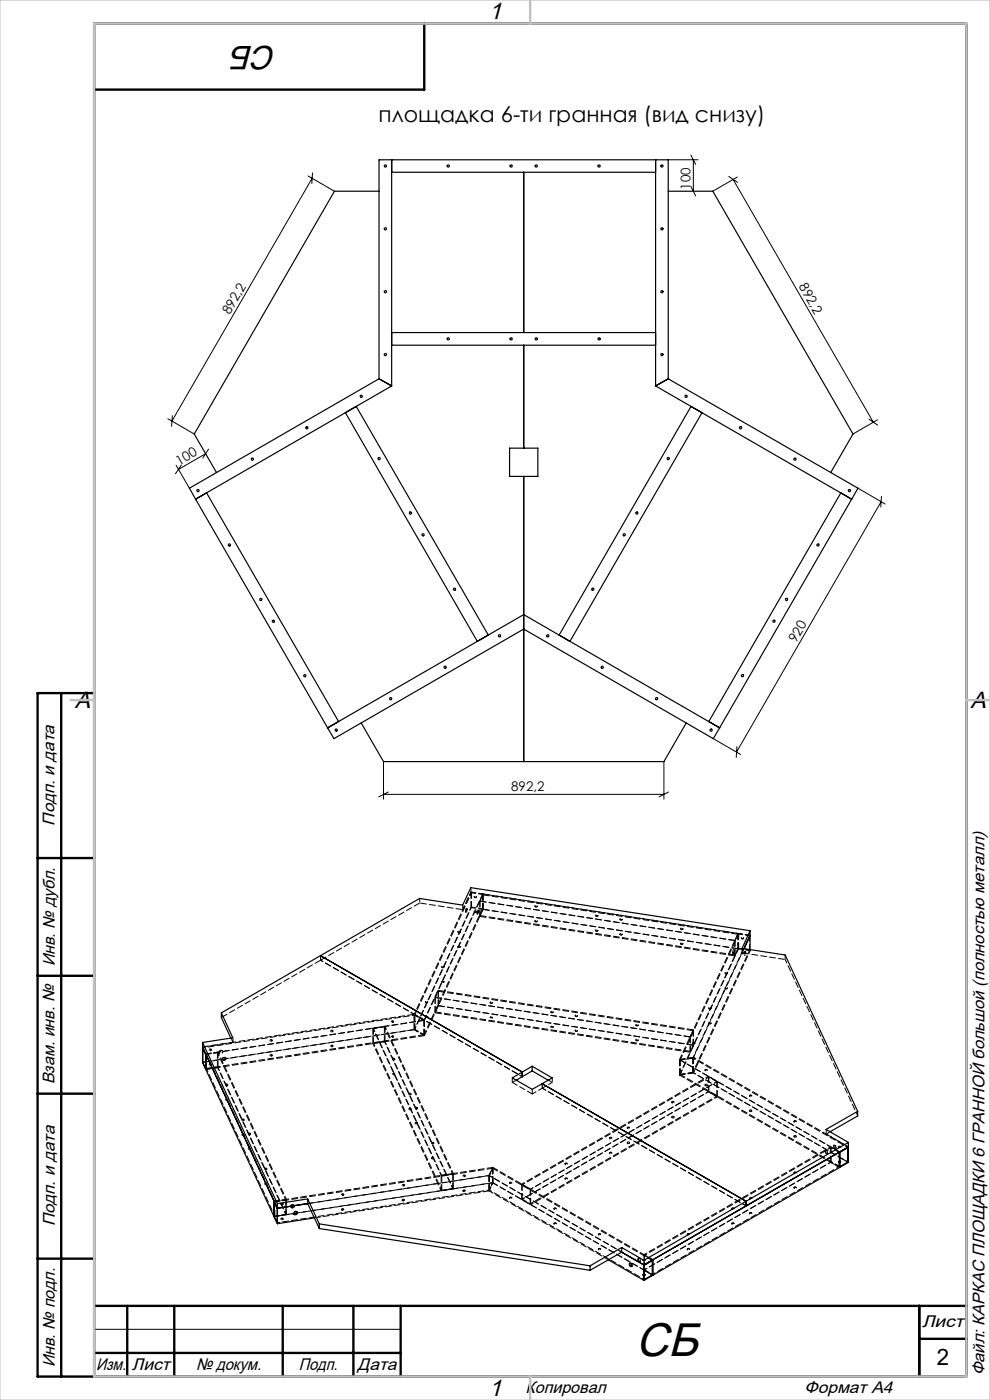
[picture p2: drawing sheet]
<svg xmlns="http://www.w3.org/2000/svg" width="210mm" height="297mm" viewBox="0 0 210 297" stroke-linecap="round" stroke-linejoin="round" font-family="sans-serif">
<g fill="none" stroke="#000" stroke-width=".21">
<path d="M65.3 37.3l5.6 3.3M66.2 37.8l-29.7 51.5M66.3 36.7l-.2 2.2M141.7 33.9h6.4M146.5 32.9l1.1 2M146.5 39.5l1.1 2.1M147.1 33.9v6.7M154.6 37.4l1.9 1.3M155.5 38.1l29.7 51.5M156.4 37.6l-5.2 3M35.6 88.8l5.6 3.3M36.5 88.2l-.1 2.2"/>
<path d="M37.4 98.7l2.8 4.9M38.5 98.6l-1.3 1.9M43.6 96.2l-5.7 3.4M44.2 95.3l-1.2 1.9M184.3 88.9l1.9 1.3M186.1 89.1l-5.2 3M182 103.6l5.7 3.3M186.9 106.4l-30.7 53.1M187 105.3l-.2 2.3M151.3 156.7l5.8 3.4M156.3 158.4l-.1 2.3M81.4 161.6v7.9"/>
<path d="M81.4 168.5h59.4M82.4 168l-2.1 1M140.8 161.6v7.9M141.8 168l-2 1M20 282h65"/>
</g>
<g fill="none" stroke="#000" stroke-width=".25">
<path d="M83.1 33.9v48M83.1 36.5h56M111.1 36.5v34.1M139.1 33.9v48M80.4 40.6h-9.5l-29.7 51.5 4.7 8.2M141.7 40.6h9.5l29.7 51.5-4.7 8.2M83.1 73.2h56M83.1 70.6h56M111.1 73.2v21.9M73.3 87.6l2.3-1.4 28 48.5-2.4 1.4zM80.4 80.4v-46.5h61.3v46.5M80.4 80.4l2.7 1.5"/>
<path d="M80.4 80.4l-40.2 23.2 1.3 2.3M83.1 81.9l-41.6 24M108.1 95.1h6v6h-6zM139.1 81.9l41.6 24M141.7 80.4l40.3 23.2-1.3 2.3M141.7 80.4l-2.6 1.5M146.6 86.2l-28 48.5 2.3 1.4 28-48.5M41.5 105.9l2.3-1.3 28 48.5-2.3 1.3M41.5 105.9l28 48.5M111.1 101.1v60.5M180.7 105.9l-2.3-1.3-28 48.5 2.2 1.3M180.7 105.9l-28.1 48.5"/>
<path d="M20 147v145M69.5 154.4l1.3 2.3 40.3-23.2 40.2 23.2 1.3-2.3M69.5 154.4l41.6-24 41.5 24M76.6 153.4l4.8 8.2h59.4l4.8-8.2M159.1 198.4l-1.3 2.9M159.1 197.4v4M159.1 197.4l-59.2-9.1-1.8 3.7-9.1-1.4-21 12.1M159.1 197.4l-1.7 3.8 9.1 1.4 15.4 33.2M47 214.9l2.4 5.3-6.4 1M47 214.9v1l2 4.3M68 202.7l42.8 24.7M68 202.7l-21 12.2"/>
<path d="M43 221.2v4.2l.6 1.5M43 221.2l15.8 34.1M43 222.3l.6 1.4v3l-.6-1.3zM43.6 225.3l-.6 .1M43.6 226.9v-3.3l-.6-1.5 15.8 34.2M43.6 226.9l14.5 31.2M110.8 227.4l-2.1 1.3 4.2 2.4 2.1-1.2M110.8 227.4v1M112.9 227.2l-3.4 2M112.9 226.2l4.2 2.5-2.1 1.2M112.9 226.2l-2.1 1.2M112.9 226.2v1"/>
<path d="M112.9 227.2l3.4 2M115 229.9l43.3 24.9M181.9 235.8l-6.7 3.8 4.8 2.8M181.9 235.8v.9l-5.8 3.4M58.1 258.1l.7 1.5M58.2 255l.6 1.4v3l-.6-1.3zM58.8 258l-.6 .1M58.8 255.3v4.3M58.8 256.3l-.7-1.5v3.3M63 257.2v.2a.38 .38 0 0 1-.7 .1M63 257.3l-.7 .2M65.3 255.3l-6.5 1"/>
<path d="M65.3 254.3l2.4 5.3M65.3 254.3l-6.5 1M65.3 254.3v1M65.3 255.3l2.4 5.3M66.7 258.4l-7.9 1.2M67.7 259.6l57.5 8.9M67.7 259.6v1M158.3 254.8l-21.7 12.6M158.3 254.8v1M158.3 255.8l-21.7 12.6M178.1 244.4l1.9-1.1-21.7 12.5M178.1 244.4v3.3"/>
<path d="M178.1 244.4l-39.6 22.9M178.1 247.7l-39.6 22.8M178.2 246.3l.1 .1-.1 .2M178.2 246.4l.1 .1M178.2 244.5l1.6-1v3l-1.6 1zM178.2 245.6l1.6 .9M180 242.4v4.2l-1.9 1.1M180 242.4l-21.7 12.4M67.7 260.6l57.5 8.9M125.2 268.5v1M129 267.3l7.6 4.3M131.9 265.6l4.7 2.8"/>
<path d="M131.9 264.7l4.7 2.7M131.9 264.7l-6.7 3.8M131.9 264.7v.9M131.9 265.6l-6.7 3.9M133.5 268l.3 .1 .2 .2a.26 .26 0 0 1-.2 .4 .26 .26 0 0 1-.3-.3zM133.6 268l.1 .5 .3 .2M136.6 267.4v4.2M136.7 270.3l.1 .1-.1 .1M136.7 270.4l.1 .1M136.7 268.4l1.7-1v3.1l-1.7 1zM136.7 269.5l1.7 1M138.5 267.3l-1.9 1.1"/>
<path d="M138.5 267.3v3.2M138.5 270.5l-1.9 1.1"/>
<circle cx="81.8" cy="35.2" r=".23"/>
<circle cx="95.1" cy="35.2" r=".23"/>
<circle cx="108.4" cy="35.2" r=".23"/>
<circle cx="113.8" cy="35.2" r=".23"/>
<circle cx="127.1" cy="35.2" r=".23"/>
<circle cx="140.4" cy="35.2" r=".23"/>
<circle cx="81.8" cy="48.5" r=".23"/>
<circle cx="140.4" cy="48.5" r=".23"/>
<circle cx="81.8" cy="75.2" r=".23"/>
<circle cx="81.8" cy="61.9" r=".23"/>
<circle cx="95.1" cy="71.9" r=".23"/>
<circle cx="108.4" cy="71.9" r=".23"/>
<circle cx="113.8" cy="71.9" r=".23"/>
<circle cx="127.1" cy="71.9" r=".23"/>
<circle cx="140.4" cy="75.2" r=".23"/>
<circle cx="140.4" cy="61.9" r=".23"/>
<circle cx="53.5" cy="97.4" r=".23"/>
<circle cx="65.1" cy="90.8" r=".23"/>
<circle cx="76.6" cy="84.1" r=".24"/>
<circle cx="80.4" cy="97.3" r=".24"/>
<circle cx="141.7" cy="97.3" r=".24"/>
<circle cx="145.5" cy="84.1" r=".23"/>
<circle cx="157.1" cy="90.8" r=".23"/>
<circle cx="168.6" cy="97.4" r=".24"/>
<circle cx="42" cy="104.1" r=".23"/>
<circle cx="48.7" cy="115.6" r=".23"/>
<circle cx="87.1" cy="108.8" r=".25"/>
<circle cx="89.7" cy="113.5" r=".24"/>
<circle cx="132.4" cy="113.5" r=".23"/>
<circle cx="135.1" cy="108.8" r=".24"/>
<circle cx="173.5" cy="115.6" r=".23"/>
<circle cx="180.2" cy="104.1" r=".23"/>
<circle cx="55.3" cy="127.2" r=".24"/>
<circle cx="58" cy="131.8" r=".25"/>
<circle cx="96.4" cy="125" r=".24"/>
<circle cx="106" cy="134.9" r=".24"/>
<circle cx="116.2" cy="134.9" r=".23"/>
<circle cx="125.7" cy="125" r=".23"/>
<circle cx="164.2" cy="131.8" r=".24"/>
<circle cx="166.8" cy="127.2" r=".23"/>
<circle cx="64.7" cy="143.3" r=".24"/>
<circle cx="71.3" cy="154.9" r=".24"/>
<circle cx="82.9" cy="148.2" r=".23"/>
<circle cx="94.4" cy="141.5" r=".23"/>
<circle cx="127.8" cy="141.5" r=".24"/>
<circle cx="139.3" cy="148.2" r=".24"/>
<circle cx="150.8" cy="154.9" r=".24"/>
<circle cx="157.5" cy="143.3" r=".24"/>
<circle cx="62.7" cy="257.4" r=".37"/>
</g>
<g fill="none" stroke="#000" stroke-width=".5">
<path d="M90 5v14h-70M13 147v145M20 147h-12v145h197v-287h-185v287M8 182h12M8 207h12M8 232h12M8 267h12M20 277h185M27 277v15M37 277v15M60 277v15M75 277v15"/>
<path d="M85 277v15M195 277v15M20 287h65M195 284h10"/>
</g>
<path d="M0 0h210v297h-210z" fill="none" stroke="#c0c0c0" stroke-width=".21"/>
<path d="M20 5h185v287h-185zM112.5 0v5M15 148.5h5M205 148.5h5M112.5 292v5" fill="none" stroke="#c0c0c0" stroke-width=".5"/>
<g fill="none" stroke="#000" stroke-width=".21" stroke-dasharray="1.3 .6">
<path d="M97.2 197.6v.1M97.6 197.7v-.1M98.8 193.5h.1M99 192.7h-.1M99.9 192.5v-3.2M100.6 190.2v.1M100.6 193.4v.1M101.1 190.3v-.1M101.1 193.5v-.1M101.2 193.9h.2M101.5 193.1h-.1M101.8 191.1v3.3"/>
<path d="M102.5 192.9v-3.2M102.5 189.7v3.2M113.5 192.2v.1M113.5 195.3v.2M113.9 192.3v-.1M113.9 195.5v-.2M126.4 194.2v.1M126.4 197.3v.2M126.8 194.3v-.1M126.8 197.5v-.2M131.5 195v.1M131.5 198.1v.1"/>
<path d="M132 195.1v-.1M132 198.2v-.1M144.4 197v.1M144.9 197.1v-.1M155.9 199.5v3.3M156.6 198v3.3M157.3 199v.1M157.7 199.1v-.1M70.1 218.7v.1M70.6 218.8v-.1M79.1 218.1v3.3M81.7 217.7v3.3"/>
<path d="M83 216.7v.1M83 219.8v.1M83.5 216.8v-.1M83.5 219.9v-.1M87.9 218.4v-3.2M90 219.7v-3.3M90 219.7l-46.3 7.2M90 216.4l-46.3 7.2M90.3 212.5v.1M90.3 215.7v.1M90.7 212.6v-.1M90.7 215.8v-.1"/>
<path d="M92.3 211.6v3.3M93 210.1v3.3M93.7 205.1v.1M93.7 208.2v.1M94.2 205.2v-.1M94.2 208.3v-.1M97.2 200.8v.1M97.6 200.9v-.1M104 212.6v.1M104 215.8v.1M104.5 212.7v-.1M104.5 215.9v-.1"/>
<path d="M116.9 214.6v.1M116.9 217.8v.1M117.3 214.7v-.1M117.3 217.9v-.1M122 215.4v.1M122 218.6v.1M122.5 215.5v-.1M122.5 218.7v-.1M134.9 217.4v.1M135.4 217.5v-.1M144.4 200.1v.1M144.9 200.2v-.1"/>
<path d="M146.4 220v3.2M147.1 218.5v3.2M150.4 213.8v.1M150.4 217v.1M150.8 213.9v-.1M150.8 217.1v-.1M153.8 206.4v.1M153.8 209.6v.1M154.3 206.5v-.1M154.3 209.7v-.1M155.5 202.3h.1M155.7 201.5h-.1"/>
<path d="M156.6 201.3v-3.3M157.3 202.1v.1M157.7 202.2v-.1M157.9 202.7h.1M158.2 201.9h-.2M159.1 201.7v-.3M44.4 222.7v.1M44.4 225.8v.1M44.8 222.8v-.1M44.8 225.9v-.1M46.2 223.2v3.3M46.5 223.3v.1"/>
<path d="M47.1 224.7l.1 .1M47.2 223.1v-.1M47.8 230.1v.1M47.8 233.2v.2M47.9 224.5v-.1M48.3 230.2v-.1M48.3 233.4v-.2M51.3 237.5v.1M51.7 237.6v-.1M57.3 220.7v.1M57.3 223.8v.1M57.7 220.8v-.1"/>
<path d="M57.7 223.9v-.1M70.1 221.8v.1M70.6 221.9v-.1M83.2 224.6v.1M83.2 227.8v.1M83.7 224.7v-.1M83.7 227.9v-.1M86.7 232v.2M86.7 235.2v.1M87.2 232.2v-.2M87.2 235.3v-.1M88.1 235v.1"/>
<path d="M88.1 238.2v.1M88.5 235.1v-.1M88.5 238.3v-.1M133.1 239.2v.1M133.5 239.3v-.1M134.9 220.6v.1M135.4 220.7v-.1M142.5 233.8v.1M142.5 236.9v.1M143 233.9v-.1M143 237v-.1M144.1 228.1v-3.3"/>
<path d="M146.9 221.3v.1M146.9 224.4v.1M147.1 227.6v-3.3M147.4 221.4v-.1M147.4 224.5v-.1M149.6 227v.1M149.6 230.1v.1M150 227.1v-.1M150 230.2v-.1M150.3 228.3v3.3M152.2 229.4v3.3M159 232.4v.1"/>
<path d="M159 235.6v.1M159.5 232.5v-.1M159.5 235.7v-.1M168.4 237.9v.1M168.9 238v-.1M51.3 240.7v.1M51.7 240.8v-.1M52.7 240.5v.1M52.7 243.7v.1M53.1 240.6v-.1M53.1 243.8v-.1M56.1 247.9v.1"/>
<path d="M56.1 251.1v.1M56.6 248v-.1M56.6 251.2v-.1M58.2 254.8l46.3-7.1M58.2 258.1l46.3-7.2M59.6 255.4v.1M59.6 258.5v.1M60 255.5v-.1M60 258.6v-.1M60.7 254.4v3.3M61.7 256v.1M62.3 257.3v.2"/>
<path d="M62.3 257.4l.1 .1M62.4 255.8v-.1M63.1 257.2l-.1-.1M72.4 253.4v.1M72.4 256.5v.1M72.9 253.5v-.1M72.9 256.6v-.1M85.3 251.4v.1M85.3 254.5v.2M85.8 251.5v-.1M85.8 254.7v-.2M91.5 242.5v.1"/>
<path d="M91.5 245.6v.1M92 242.6v-.1M92 245.7v-.1M93.6 249.3v3.3M96.2 248.9v3.3M98.2 249.4v.1M98.2 252.6v.1M98.7 249.5v-.1M98.7 252.7v-.1M103.7 252.6v-3.2M103.7 252.6l-37 5.8M104.5 250.9v-3.2"/>
<path d="M108.1 250.9v.1M108.1 254.1v.1M108.5 251v-.1M108.5 254.2v-.1M110.7 251.2v3.3M112.6 252.3v3.2M117.5 256.4v.1M117.5 259.5v.1M118 256.5v-.1M118 259.6v-.1M119.9 246.8v.1M119.9 250v.1"/>
<path d="M120.3 246.9v-.1M120.3 250.1v-.1M129.3 241.4v.1M129.3 244.6v.1M129.8 241.5v-.1M129.8 244.7v-.1M133.1 242.4v.1M133.5 242.5v-.1M155.2 256.4v.1M155.2 259.5v.1M155.7 256.5v-.1M155.7 259.6v-.1"/>
<path d="M159 254.2v.1M159 257.3v.2M159.5 254.3v-.1M159.5 257.5v-.2M168.4 241v.1M168.4 248.7v.2M168.4 251.9v.1M168.9 241.1v-.1M168.9 248.9v-.2M168.9 252v-.1M175.1 244h.1M175.5 244.7h.1"/>
<path d="M176.2 243.3v3.3M176.9 243h-.1M177.2 243.7l.1-.1M177.8 243.3v.1M177.8 246.5v.1M177.9 246.7v-.2l.3-.1M178.3 246.5l-.1 .2h-.3M178.3 243.4v-.1M178.3 246.6v-.1M126.9 261.8v.1M126.9 265v.1M127.4 261.9v-.1"/>
<path d="M127.4 265.1v-.1M133.7 267.9l-.1 .1M133.9 268h-.3M134 268.7l.1-.1M135.5 266.9l-.1 .1M135.8 267.7l.1-.1M136.4 267.3v.1M136.4 270.4v.1M136.4 270.5v-.2h.3M136.4 270.6v-.2h.3M136.7 270.5h-.3M136.8 270.5l-.1 .1h-.3"/>
<path d="M136.8 267.4v-.1M136.8 270.5v-.1M138.4 267.3v.1M145.8 261.8v.1M145.8 265v.1M146.3 261.9v-.1M146.3 265.1v-.1"/>
</g>
<g fill="none" stroke="#000" stroke-width=".21" stroke-dasharray="1.3 .6" stroke-dashoffset="-.1">
<path d="M89 191.6l-21 12.1M101.8 194.2l54.1 8.4M102.4 189.8l54.1 8.4M102.5 189.7l54.1 8.3M102.5 192.9l54.1 8.4M155.9 199.5l-54.1-8.4M155.9 199.5l-54.1-8.3M47 215.8l21-12.1M92.3 214.7l54.1 8.3M92.9 210.3l54.1 8.4M93 210.1l54.1 8.4M93 213.4l54.1 8.3"/>
<path d="M146.4 220l-54.1-8.4M155.9 202.8l-54.1-8.4M156.5 201.3l-54.1-8.4M146.4 223.2l-54.1-8.3M147 221.7l-54.1-8.4"/>
</g>
<g fill="none" stroke="#000" stroke-width=".21" stroke-dasharray="1.3 .6" stroke-dashoffset=".8">
<path d="M98.8 193.3v.2l.1-.8-.1 .6M99.1 192.9l-.2 .6 .1-.8 .1 .2M101.2 193.7v.2l.2-.8-.2 .6M101.5 193.3l-.1 .6 .1-.8v.2M101.8 191.1l.7-1.4M101.8 194.4l.7-1.5M156.6 198l-.7 1.5M92.3 211.6l.7-1.5M92.3 214.9l.7-1.5M147.1 218.5l-.7 1.5M155.4 202.1l.1 .2 .1-.8-.2 .6M155.7 202.2l-.1-.2 .1-.5v.7"/>
<path d="M156.6 201.3l-.7 1.5M158 201.9l-.1 .8 .2-.5-.1-.3M158.1 202l-.1 .7 .2-.5-.1-.2M147.1 221.7l-.7 1.5"/>
</g>
<g fill="none" stroke="#000" stroke-width=".21" stroke-dasharray="1.3 .6" stroke-dashoffset=".6">
<path d="M97.2 197.6l.1 .2 .3-.2-.1-.1-.3 .1M97.6 197.8l-.3 .1-.1-.2 .2-.1 .2 .2M100.6 190.2l.2 .1 .3-.1-.2-.1-.3 .1M100.6 193.3l.2 .2 .3-.1-.2-.2-.3 .1M101.1 190.3l-.3 .1-.2-.1 .3-.1 .2 .1M101.1 193.5l-.3 .1-.2-.1 .3-.2 .2 .2M113.5 192.3l.2 .1 .2-.1-.1-.1-.3 .1M113.9 192.2l-.3 .1-.1-.1 .3-.1 .1 .1M113.9 195.4l-.3 .1-.1-.2 .3-.1 .1 .2M113.9 195.5l-.3 .1-.1-.2 .3-.1 .1 .2M126.4 194.3l.2 .1 .2-.1-.1-.1-.3 .1M126.8 194.2l-.3 .1-.1-.1 .2-.1 .2 .1"/>
<path d="M126.8 197.4l-.3 .1-.1-.2 .2-.1 .2 .2M126.8 197.5l-.3 .1-.1-.2 .2-.1 .2 .2M131.5 195.1l.2 .1 .3-.1-.2-.1-.3 .1M132 195l-.3 .1-.2-.1 .3-.2 .2 .2M132 198.2l-.3 .1-.2-.2 .3-.1 .2 .2M132 198.3l-.3 .1-.2-.2 .3-.1 .2 .2M144.4 197l.2 .2 .3-.1-.2-.1h-.3M144.9 197l-.4 .1-.1-.1 .3-.2 .2 .2M157.3 198.9l.2 .2 .2-.1-.1-.2-.3 .1M157.7 199.1l-.3 .1-.1-.1 .2-.2 .2 .2M159 198.5l-12 26M70.3 218.7l.3 .1-.4 .1 .1-.2"/>
<path d="M70.4 218.8l.2-.2h-.4l.2 .2M81.5 217.9l14.5 31.2M81.7 217.7l14.5 31.2M83.2 219.7l.3 .2h-.4l.1-.2M83.2 216.7l.3 .2h-.4l.1-.2M83.2 219.8l.3 .2h-.4l.1-.2M83.3 216.8l.1-.2h-.4l.3 .2M87.9 215.2l12-25.9M87.9 218.4l12-25.9M88 218.4l12-26M88 215.3l12-25.9M90.3 212.5l.1 .1 .3-.1-.1-.1-.3 .1"/>
<path d="M90.3 215.6l.1 .2 .3-.1-.1-.2-.3 .1M90.3 215.7l.3-.1 .1 .2-.3 .1-.1-.2M90.7 212.6l-.3 .1-.1-.1 .2-.1 .2 .1M93.7 205l.2 .2 .3-.1-.2-.2-.3 .1M93.7 208.2l.2 .2 .3-.2-.2-.1-.3 .1M93.7 208.3l.3-.1 .2 .1-.3 .2-.2-.2M94.2 205.2l-.3 .1-.2-.1 .3-.2 .2 .2M97.2 200.8l.1 .1 .3-.1-.1-.1-.3 .1M97.2 200.9l.3-.1 .1 .1-.3 .1-.1-.1M104 212.7l.2 .2 .3-.1-.2-.2-.3 .1M104 215.9l.3-.1 .2 .1-.3 .1-.2-.1M104.5 212.7l-.4 .1-.1-.2 .3-.1 .2 .2"/>
<path d="M104.5 215.8l-.4 .1-.1-.1 .3-.1 .2 .1M116.9 214.7l.2 .2 .2-.1-.1-.2-.3 .1M116.9 217.9l.3-.1 .1 .1-.2 .1-.2-.1M117.3 214.7l-.3 .1-.1-.2 .2-.1 .2 .2M117.3 217.8l-.3 .1-.1-.1 .2-.1 .2 .1M122 215.5l.2 .2 .3-.2-.2-.1-.3 .1M122.5 215.5l-.3 .1-.2-.2 .3-.1 .2 .2M122.5 218.6l-.3 .1-.2-.1 .3-.1 .2 .1M122.5 218.7l-.3 .1-.2-.1 .3-.1 .2 .1M134.9 217.5l.2 .2 .3-.2-.2-.1-.3 .1M135.4 217.5h-.3l-.2-.1 .3-.1 .2 .2M144.9 200.2l-.4 .1-.1-.2 .3-.1 .2 .2"/>
<path d="M144.9 200.3l-.4 .1-.1-.2 .3-.1 .2 .2M150.4 213.8l.2 .2 .2-.2-.1-.1-.3 .1M150.8 217l-.3 .1-.1-.1 .2-.1 .2 .1M150.8 214l-.3 .1-.1-.2 .2-.1 .2 .2M150.8 217.1l-.3 .1-.1-.1 .2-.1 .2 .1M153.8 206.4l.2 .1 .3-.1-.2-.1-.3 .1M154.3 209.6l-.3 .1-.2-.2 .3-.1 .2 .2M154.3 206.5l-.3 .1-.2-.1 .3-.1 .2 .1M154.3 209.7l-.3 .1-.2-.1 .3-.2 .2 .2M157.7 202.2l-.3 .1-.1-.2 .2-.1 .2 .2M157.7 202.3l-.3 .1-.1-.2 .2-.1 .2 .2M159 201.6l-12 25.9"/>
<path d="M159.1 201.7l-12 25.9M43.8 226.7l14.5 31.3M44.6 225.7l.2 .2h-.4l.2-.2M44.6 222.6l.2 .2-.4 .1 .2-.3M44.6 225.8l.2 .2h-.4l.2-.2M44.7 222.8l.1-.2h-.4l.3 .2M46.1 223.3l14.5 31.3M46.2 223.2l14.5 31.2M46.2 226.5l14.5 31.2M48 230l.3 .2h-.4l.1-.2M48 233.1l.3 .2h-.4l.1-.2M48 233.2l.3 .2h-.4l.1-.2"/>
<path d="M48.1 230.3l.1-.2h-.3l.2 .2M51.5 237.4l.2 .2h-.4l.2-.2M51.6 237.8l.1-.2h-.4l.3 .2M57.4 223.7l.3 .2h-.4l.1-.2M57.4 220.6l.3 .2-.4 .1 .1-.3M57.4 223.8l.3 .2h-.4l.1-.2M57.6 220.8l.1-.2h-.4l.3 .2M70.3 221.7l.3 .2h-.4l.1-.2M70.3 221.8l.3 .2h-.4l.1-.2M79.2 221.3l14.5 31.2M81.7 221l14.5 31.2M83.4 224.5l.3 .2h-.4l.1-.2"/>
<path d="M83.4 227.6l.3 .2-.4 .1 .1-.3M83.4 227.7l.3 .2-.4 .1 .1-.3M83.5 224.9l.2-.3-.4 .1 .2 .2M86.9 231.9l.2 .2h-.4l.2-.2M86.9 235.1l.2 .2h-.4l.2-.2M86.9 235.2l.2 .2h-.4l.2-.2M87 232.3l.1-.2h-.4l.3 .2M88.3 234.9l.2 .2h-.4l.2-.2M88.3 238l.2 .2-.4 .1 .2-.3M88.4 235.3l.1-.3-.4 .1 .3 .2M88.4 238.4l-.3-.2h.4l-.1 .2M133.1 239.3l.1-.2 .3 .1-.1 .1h-.3"/>
<path d="M133.5 239.2h-.3l-.1 .2 .3 .1 .1-.3M135.4 220.6l-.3 .1-.2-.1 .3-.2 .2 .2M135.4 220.7l-.3 .1-.2-.1 .3-.1 .2 .1M142.6 233.9v-.2h.4l-.2 .2h-.2M142.6 237v-.2l.4 .1-.2 .2-.2-.1M142.9 233.8h-.3l-.1 .1 .3 .1 .1-.2M142.9 236.9l-.1 .3-.3-.1 .1-.2h.3M146.9 221.2l.2 .2 .3-.1-.2-.2-.3 .1M147.4 224.5l-.3 .1-.2-.2 .3-.1 .2 .2M147.4 221.4l-.3 .1-.2-.1 .3-.2 .2 .2M147.4 224.6l-.3 .1-.2-.2 .3-.1 .2 .2M149.6 227.2l.1-.2h.3l-.1 .2h-.3"/>
<path d="M150 226.9h-.3l-.1 .1 .3 .1 .1-.2M150 230h-.3l-.1 .2 .3 .1 .1-.3M150 230.1l-.1 .3-.3-.1 .1-.2h.3M150.4 231.5l-39.6 22.9M152.1 229.5l-39.6 22.8M152.2 229.4l-39.6 22.9M152.2 232.7l-39.6 22.8M159.1 232.6v-.2l.4 .1-.2 .1h-.2M159.4 232.3h-.3l-.1 .2h.3l.1-.2M159.4 235.5h-.3l-.1 .1 .3 .1 .1-.2M159.4 235.6l-.1 .2-.3-.1 .1-.1h.3M168.5 238.1l.1-.3 .3 .1-.1 .2h-.3"/>
<path d="M168.8 237.8l-.3-.1-.1 .2 .3 .1 .1-.2M51.5 240.6l.2 .1-.4 .1 .2-.2M51.5 240.7l.2 .2h-.4l.2-.2M52.8 240.4l.3 .2h-.4l.1-.2M52.8 243.5l.3 .2h-.4l.1-.2M52.8 243.6l.3 .2-.4 .1 .1-.3M53 240.7l.1-.2h-.4l.3 .2M56.3 247.8l.3 .2h-.4l.1-.2M56.3 251l.3 .2h-.4l.1-.2M56.3 251.1l.3 .2h-.4l.1-.2M56.4 248.2l.1-.2h-.4l.3 .2M58.3 254.9l-14.5-31.2"/>
<path d="M59.7 255.3l.3 .2-.4 .1 .1-.3M59.7 258.5l.3 .2h-.4l.1-.2M59.9 255.5l.1-.2h-.4l.3 .2M59.9 258.7l.1-.3-.4 .1 .3 .2M60.6 257.6l-14.5-31.2M72.6 253.4l.3 .2h-.4l.1-.2M72.7 253.5l.2-.2h-.4l.2 .2M72.7 256.7l.2-.2h-.4l.2 .2M72.7 256.8l-.2-.2h.4l-.2 .2M85.5 251.4l.3 .2h-.4l.1-.2M85.6 251.5l.1-.2h-.4l.3 .2M85.6 254.7l.1-.2h-.4l.3 .2"/>
<path d="M85.6 254.8l-.3-.2h.4l-.1 .2M91.7 242.3l.3 .2h-.4l.1-.2M91.7 245.5l.3 .2h-.4l.1-.2M91.8 242.7l.1-.2h-.3l.2 .2M91.8 245.9l-.2-.2 .3-.1-.1 .3M93.6 249.3l-14.5-31.2M93.6 252.6l-14.5-31.2M93.7 249.4l-14.5-31.2M96 252.1l-14.5-31.2M98.4 249.4l.2 .2h-.3l.1-.2M98.5 249.5l.1-.2h-.4l.3 .2M98.5 252.7l.1-.2h-.4l.3 .2"/>
<path d="M98.5 252.8l-.3-.2h.4l-.1 .2M104.5 250.9l-41.4 6.4M108.2 254.2v-.2h.3l-.1 .2h-.2M108.2 251.1v-.2l.3 .1-.1 .1h-.2M108.2 254.3v-.2l.3 .1-.1 .1h-.2M108.5 250.8h-.3l-.1 .2h.3l.1-.2M110.7 251.2l39.6-22.9M110.7 254.5l39.6-22.9M110.8 251.4l39.6-22.9M112.5 255.4l39.6-22.9M117.6 259.6l.1-.2 .3 .1-.1 .1h-.3M117.6 256.6l.1-.3 .3 .1-.1 .2h-.3"/>
<path d="M117.6 259.7l.1-.2 .3 .1-.1 .1h-.3M117.9 256.3l-.3-.1-.1 .2 .3 .1 .1-.2M119.9 246.9l.1-.2 .3 .1-.1 .2-.3-.1M119.9 250.1l.1-.2 .3 .1-.1 .1h-.3M119.9 250.2l.1-.2 .3 .1-.1 .1h-.3M120.3 246.9l-.3-.1-.1 .2 .3 .1 .1-.2M129.4 241.5v-.2l.4 .1-.2 .1h-.2M129.4 244.7v-.3l.4 .1-.2 .2h-.2M129.4 244.8v-.3l.4 .1-.2 .2h-.2M129.7 241.4h-.3l-.1 .1 .3 .1 .1-.2M133.1 242.5l.1-.2h.3l-.1 .2h-.3M133.5 242.4l-.1 .2-.3-.1 .1-.1h.3"/>
<path d="M155.3 256.5l.1-.3 .3 .1-.1 .2h-.3M155.3 259.6l.1-.2 .3 .1-.1 .1h-.3M155.3 259.7l.1-.2 .3 .1-.1 .1h-.3M155.6 256.4h-.3l-.1 .1 .3 .1 .1-.2M159.1 254.3v-.2l.4 .1-.2 .1h-.2M159.1 257.4v-.2l.4 .1-.2 .2-.2-.1M159.1 257.5v-.2l.4 .1-.2 .2-.2-.1M159.4 254.2h-.3l-.1 .1 .3 .1 .1-.2M168.5 248.8l.1-.2 .3 .1-.1 .2-.3-.1M168.5 252l.1-.2 .3 .1-.1 .1h-.3M168.5 252.1l.1-.2 .3 .1-.1 .1h-.3M168.8 240.9h-.3l-.1 .2h.3l.1-.2"/>
<path d="M168.8 241l-.1 .3-.3-.1 .1-.2h.3M168.8 248.8l-.3-.1-.1 .2 .3 .1 .1-.2M175.1 244.2l.1 .3a.26 .26 0 0 0 .4 .1 .26 .26 0 0 0-.1-.4 .23 .23 0 0 0-.2-.2 .23 .23 0 0 0-.2 .2M175.5 244.6a.35 .35 0 0 1-.5 0 .35 .35 0 0 1 0-.5h.3l.2 .5M176.3 246.5l-39.6 22.9M176.9 243.1l.1 .4a.26 .26 0 0 0 .4 .1 .26 .26 0 0 0-.1-.4 .23 .23 0 0 0-.2-.3 .23 .23 0 0 0-.2 .2M177.3 243.5a.35 .35 0 0 1-.5 .1 .35 .35 0 0 1 0-.6l.3 .1 .2 .4M177.9 243.5l.1-.2 .3 .1-.1 .1h-.3M178 244.4l-39.6 22.9M178.2 243.2h-.2l-.1 .1 .3 .1v-.2M127 265.1l.1-.3 .3 .1-.1 .2h-.3M127 262l.1-.2 .3 .1-.1 .1h-.3"/>
<path d="M127 265.2l.1-.3 .3 .1-.1 .2h-.3M127.3 261.7h-.2l-.2 .1 .4 .1v-.2M131.9 265.6l-28.2-16.2M135.4 267.1l.1 .3a.26 .26 0 0 0 .4 .1 .26 .26 0 0 0-.1-.4 .23 .23 0 0 0-.2-.2 .23 .23 0 0 0-.2 .2M135.6 267.6l-.3-.3a.26 .26 0 0 1 .2-.4 .26 .26 0 0 1 .3 .3 .23 .23 0 0 1 .1 .3 .23 .23 0 0 1-.3 .1M136.4 267.5l.1-.3 .3 .1-.1 .2h-.3M136.6 266.2l39.6-22.9M136.6 266.2v1.2M136.6 269.4l39.6-22.8M136.7 266.3v2.1M136.7 266.3l39.6-22.8M136.8 267.2l-.3-.1-.1 .2 .3 .1 .1-.2"/>
<path d="M138.4 270.4l39.6-22.9M145.9 261.9v-.2l.4 .1-.2 .1h-.2M145.9 265.1v-.3l.4 .1-.2 .2h-.2M145.9 265.2v-.3l.4 .1-.2 .2h-.2M146.2 261.8h-.3l-.1 .2h.3l.1-.2"/>
</g>
<g fill="none" stroke="#000" stroke-width=".21" stroke-dasharray="1.3 .6" stroke-dashoffset=".1">
<path d="M100 189.4v3M101.8 191.2v3M102.3 192.8v-3.1M102.4 189.8v3.1M155.9 199.5v3.1M156.5 198.2v3.1M156.7 198.2v3M79.2 218.2v3.1M81.5 217.9v3M88 215.3v3.1M89.9 216.5l-46.3 7.1M89.9 219.5l-46.3 7.2"/>
<path d="M89.9 216.5v3M92.3 211.6v3.1M92.9 210.3v3M146.4 220v3M147 218.7v3M159 201.6v-3.1M43.6 225.2l44.4-6.8M43.8 223.7v3M46.1 223.3v3.1M112.9 232.1l-4.2-2.5M144.1 224.8l3-.5M144.1 228.1l3-.5"/>
<path d="M144.3 224.9v3M147 224.5v3M150.4 228.5v3M152.1 229.5v3M58.2 255l46.3-7.2M58.3 254.9v3.1M60.6 254.6v3M93.7 249.4v3.1M96 249.1v3M103.8 249.4v3M104.5 247.8v3.1M104.5 247.8l33.9 19.6"/>
<path d="M104.5 247.7l34 19.6M104.5 250.9l34 19.6M110.8 251.4v3M112.5 252.3v3.1M176.3 243.5v3M178 244.4v3.1M178.1 244.4l-34-19.6M178.1 247.7l-34-19.6M178.2 244.4l-33.9-19.5M178.2 247.5l-33.9-19.6M136.7 269.5l-32.2-18.6"/>
</g>
<g fill="none" stroke="#000" stroke-width=".21" stroke-dasharray="1.3 .6" stroke-dashoffset=".7">
<path d="M101.8 194.2l.6-1.3M101.8 191.2l.6-1.4M156.5 198.2l-.6 1.3M68 203.7l42.8 24.7M92.3 214.7l.6-1.4M92.3 211.6l.6-1.3M147 218.7l-.6 1.3M156.5 201.3l-.6 1.3M43 222.3l45-7M147 227.5l31.2 18M147 224.5l32.9 19M147 221.7l-.6 1.3"/>
<path d="M147.1 224.3l32.9 19M147.1 227.6l32.9 19M58.8 259.4l45-7M103.8 252.4l32.9 19M103.8 249.4l-45 6.9M136.7 268.4l-32.9-19"/>
</g>
<g fill="none" stroke="#000" stroke-width=".21" stroke-dasharray="1.3 .6" stroke-dashoffset=".3">
<path d="M99.9 189.3l2.6 .4M99.9 192.5l2.6 .4M156.6 198l2.5 .4M79.1 218.1l2.6-.4M90 216.4l-2.1-1.2M90 219.7l-2.1-1.3M156.6 201.3l2.5 .4M157.8 201.2l-10.7 23.1M43.7 223.6l2.5-.4M43.7 226.9l2.5-.4M79.1 221.4l2.6-.4M60.7 254.4l-2.5 .4"/>
<path d="M60.7 257.7l-2.5 .4M96.2 248.9l-2.6 .4M96.2 252.2l-2.6 .4M129.1 267.3l-25.4-14.7"/>
</g>
<g fill="none" stroke="#000" stroke-width=".21" stroke-dasharray="1.3 .6" stroke-dashoffset=".4">
<path d="M100 192.4l2.3 .4M100 189.4l2.3 .3M156.7 198.2l2.3 .3M79.2 218.2l2.3-.3M156.7 201.2l2.3 .4M43.8 226.7l2.3-.3M43.8 223.7l2.3-.4M79.2 221.3l2.3-.4M115 230.8l43.3 25M115 230.8l-2.1 1.3M117.1 229.6l-2.1 1.2M60.6 254.6l-2.3 .3"/>
<path d="M60.6 257.6l-2.3 .4M96 249.1l-2.3 .3M96 252.1l-2.3 .4M178.2 246.3l-.3 .2 .3 .1M134 268.6l.1-.3-.2-.3"/>
</g>
<g fill="none" stroke="#000" stroke-width=".21" stroke-dasharray="1.3 .6" stroke-dashoffset=".5">
<path d="M89 190.6v1M98.2 192v1M99.9 189.3v-1M99.9 189.3l-1.7 3.7M68 203.7v-1M68 202.7v1M88 215.3l1.9 1.2M89.9 219.5l-1.9-1.1M157.4 201.2v.9M157.4 202.1l.4-.9M166.6 202.6v1M46.8 222.8a.32 .32 0 0 1 .4 .4 .32 .32 0 0 1-.5 .2 .32 .32 0 0 1 0-.5l.1-.1"/>
<path d="M46.9 222.9a.32 .32 0 0 1 .3 .4 .32 .32 0 0 1-.5 .2 .32 .32 0 0 1 0-.5l.2-.1M47.5 224.9a.37 .37 0 0 0 .4-.4 .37 .37 0 0 0-.4-.4 .37 .37 0 0 0-.4 .5l.1 .2 .3 .1M47.9 224.6a.4 .4 0 0 1-.5 .4 .4 .4 0 0 1-.2-.6 .4 .4 0 0 1 .7 0v.2M49.4 221.1v-1M49.4 221.1l-.4-.9M108.7 229.6v-1M108.7 229.6l.8-.5M112.9 232.1v-1M115 230.8v-.9M115 229.9v.9M116.3 229.1l.8 .5M117.1 228.6v1"/>
<path d="M150.3 228.3l1.9 1.1M150.3 231.6l1.9 1.1M175.3 239.6v1M181.9 236.7l-15.3-33.1M61.6 255.9a.36 .36 0 0 0 .4 .4 .36 .36 0 0 0 .3-.4 .36 .36 0 0 0-.4-.3l-.3 .3M62.4 255.9a.4 .4 0 0 1-.5 .4 .4 .4 0 0 1-.2-.6 .4 .4 0 0 1 .7 0v.2M63.1 257.1l-.4-.1-.4 .3M112.6 252.3l-1.9-1.1M112.6 255.5l-1.9-1M175.3 240.6l.8-.5M176.2 243.3l1.9 1.1M176.2 246.6l1.9 1.1"/>
<path d="M138.5 267.3l-1.9-1.1M138.5 270.5l-1.9-1.1"/>
</g>
<path d="M150.4 231.5l1.7 1M150.4 228.5l1.7 1M112.5 252.3l-1.7-.9M112.5 255.4l-1.7-1M176.3 246.5l1.7 1M176.3 243.5l1.7 .9M138.4 267.3l-1.7-1M138.4 270.4l-1.7-1" fill="none" stroke="#000" stroke-width=".21" stroke-dasharray="1.3 .6" stroke-dashoffset="1"/>
<path d="M103.8 252.4l.7-1.5M103.8 249.4l.7-1.6M104.5 247.7l-.8 1.7M104.5 250.9l-.8 1.7" fill="none" stroke="#000" stroke-width=".21" stroke-dasharray="1.3 .6" stroke-dashoffset=".9"/>
<g fill="none" stroke="#000" stroke-width=".21" stroke-dasharray="1.3 .6" stroke-dashoffset=".2">
<path d="M102.3 189.7l-12.4 26.8M102.3 192.8l-12.4 26.7M102.5 189.7l-12.5 26.7M102.5 192.9l-12.5 26.8M159.1 198.4l-59.2-9.1M43 222.1l6.4-1M144.1 224.8l12.5-26.8M144.1 228.1l12.5-26.8M144.3 227.9l2.7-.4M144.3 227.9l12.4-26.7M144.3 224.9l12.4-26.7M147 224.5l-2.7 .4"/>
<path d="M103.7 249.4l-38.4 5.9"/>
</g>
<path d="M98.2 193l-9.2-1.4M166.6 203.6l-9.2-1.5M43 222.1l44.9-6.9M43 225.4l44.9-7M62.3 257.4l-3.5 .6M180 243.3l-4.7-2.7" fill="none" stroke="#000" stroke-width=".21" stroke-dasharray="1.3 .6" stroke-dashoffset="-.2"/>
<text font-size="10" x="134.8" y="287.6">СБ</text>
<text font-size="7.1" x="58.7" y="9.8" transform="rotate(-180 58.7 9.8)">СБ</text>
<g font-size="5">
<text x="103.7" y="4.1">1</text>
<text x="15.9" y="150.1">A</text>
<text x="205.9" y="150.1">A</text>
<text x="103.7" y="296.1">1</text>
</g>
<text font-size="4.8" x="198.7" y="289.6">2</text>
<text font-size="4.7" x="80.3" y="25.8">площадка 6-ти гранная (вид снизу)</text>
<g font-size="3.6">
<text x="11.6" y="175.1" transform="rotate(-90 11.6 175.1)">Подп. и дата</text>
<text x="11.6" y="205" transform="rotate(-90 11.6 205)">Инв. № дубл.</text>
<text x="11.6" y="230" transform="rotate(-90 11.6 230)">Взам. инв. №</text>
<text x="11.6" y="260.1" transform="rotate(-90 11.6 260.1)">Подп. и дата</text>
<text x="195.6" y="281.6">Лист</text>
<text x="11.6" y="290" transform="rotate(-90 11.6 290)">Инв. № подл.</text>
<text x="20.4" y="290.6">Изм.</text>
<text x="28" y="290.6">Лист</text>
<text x="41.6" y="290.6">№ докум.</text>
<text x="63.4" y="290.6">Подп.</text>
<text x="75.9" y="290.6">Дата</text>
<text x="208.8" y="291.8" transform="rotate(-90 208.8 291.8)">Файл: КАРКАС ПЛОЩАДКИ 6 ГРАННОЙ большой (полностью металл)</text>
<text x="111.5" y="295.6">Копировал</text>
<text x="170.7" y="295.6">Формат А4</text>
</g>
<g font-size="2.8">
<text x="146.5" y="40.3" transform="rotate(-90 146.5 40.3)">100</text>
<text x="169.4" y="60.7" transform="rotate(60 169.4 60.7)">892,2</text>
<text x="48.8" y="66.8" transform="rotate(-60 48.8 66.8)">892,2</text>
<text x="38" y="98.8" transform="rotate(-30 38 98.8)">100</text>
<text x="168.9" y="136.4" transform="rotate(-60 168.9 136.4)">920</text>
<text x="108.5" y="167.9">892,2</text>
</g>
</svg>
